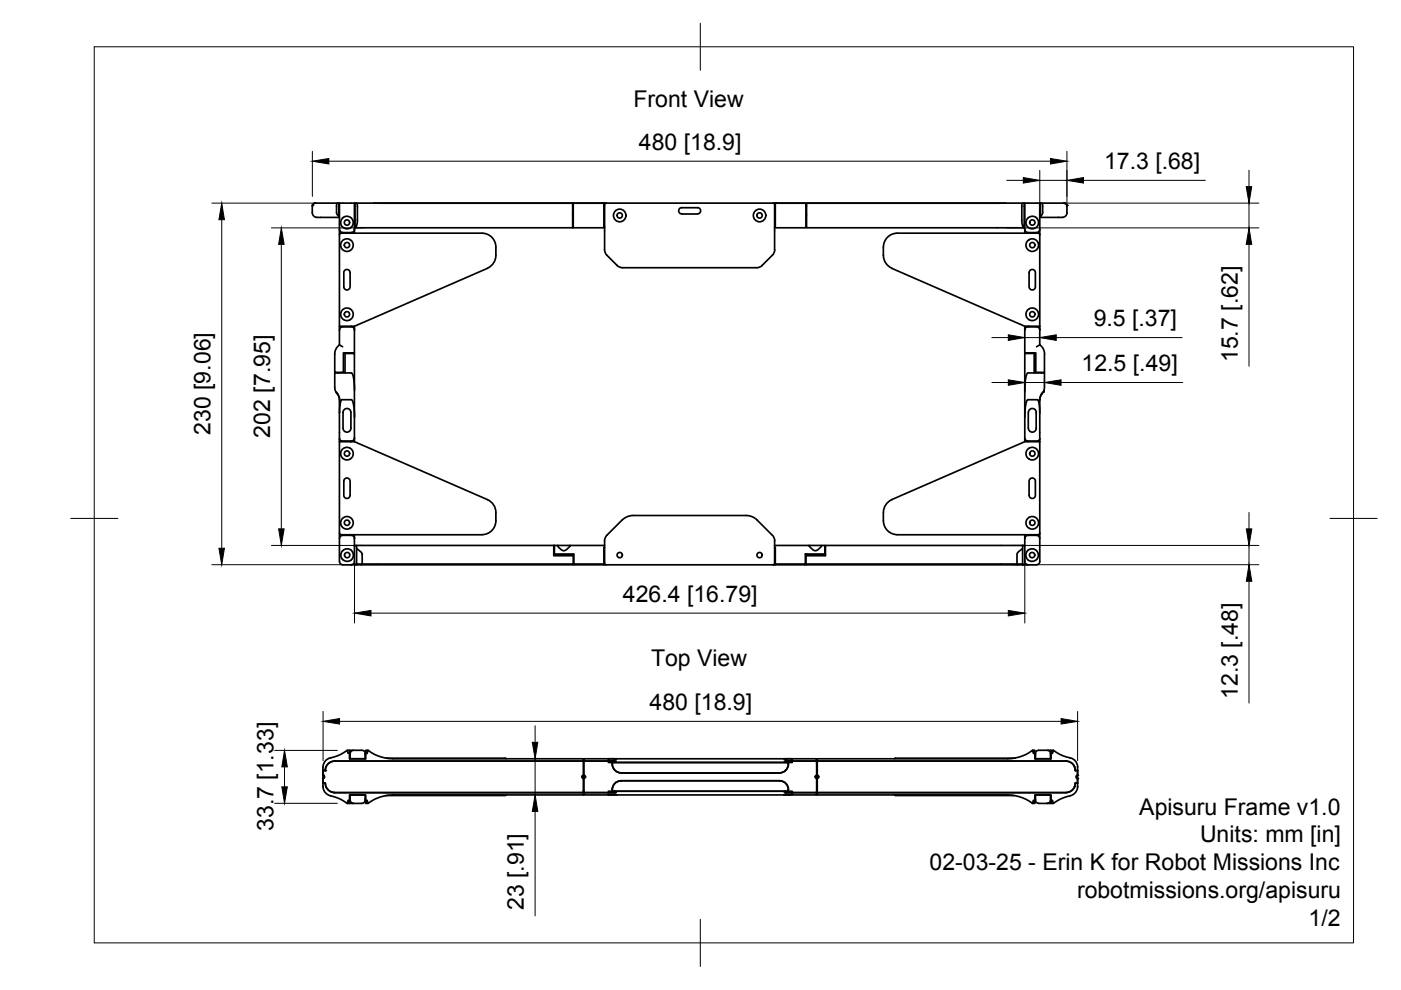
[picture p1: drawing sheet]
<svg xmlns="http://www.w3.org/2000/svg" width="297mm" height="210mm" viewBox="0 0 297 210" stroke-linecap="round" stroke-linejoin="round" font-family="sans-serif">
<!-- layer: Visible -->
<g fill="none" stroke="#000" stroke-width=".36">
<path d="M66.2 43.7v1.4a1.29 1.29 0 0 0 1.5 1h4.1v-.3M66.2 43.5h.1M66.9 43.1l-.4 .1-.3 .3M71.5 43.1h.3v2.7l-.3-.3-.1-.4zM71.6 43.1h-4a1.07 1.07 0 0 0-1.4 .6M71.8 43.1h.2M71.8 46.1h.2M72 43.1h3.1v6.3M72 43.1v30M72 49.8a.81 .81 0 0 1 1-.4h29.2a2.95 2.95 0 0 1 2.9 3M72 48.6a.67 .67 0 0 0 .7 .7h1.8a.7 .7 0 0 0 .7-.7M72.6 46.2a1.33 1.33 0 0 1 1.9 0 1.33 1.33 0 0 1 0 1.9 1.33 1.33 0 0 1-1.8 0"/>
<path d="M72.6 46.2a1.31 1.31 0 0 0 0 2M73.1 57.3a.67 .67 0 0 1 .7-.1 .67 .67 0 0 1 .4 .6v3a.67 .67 0 0 1-.6 .7 .67 .67 0 0 1-.7-.7v-3.1zM75.1 43.1h.2M75.6 43.1l.2 .5v3a1.84 1.84 0 0 1-.5 1.7v-5.2h4M79.3 43.1h42.1M105.1 52.4a4.4 4.4 0 0 1-.8 3.8l-.9 .7-27 11.7a5.3 5.3 0 0 1-3.5 .6h-.9M121.4 43.1v5.2h-46.3M121.4 45.6h.1M121.4 43.7h.1M121.5 43.1h6.1h-6.1v5.2h6.7M121.5 43.1h.1M127.6 43.1h.4z"/>
<path d="M128 43.1v5h.2M128 43.1h36.4M128.5 43.1l-.3 .3v9.9l.5 .8 2.7 2.5 .6 .2h28.4l1-.3 2.3-2.4M144.5 44h3.4M144.6 44a.68 .68 0 0 0-.7 .7 .68 .68 0 0 0 .6 .7h3.4a.67 .67 0 0 0 .6-.7 .67 .67 0 0 0-.6-.7M163.9 43.1l.4 .3M164.2 43.4v9.6M164.3 52.9l-.2 .7-.3 .5M164.4 43.1h.5zM164.4 43.1v5h-.2M170.9 43.1h-6h6v5.2h-6.7M170.9 45.6h.1"/>
<path d="M170.9 43.7h.1M187.3 52.4v1.8M187.3 54.1a3.1 3.1 0 0 0 1.8 2.8l26.9 11.7a5.3 5.3 0 0 0 3.5 .6h1M213.1 43.1h-42.1M213.1 43.1h-42.1v5.2h46.3M213.1 43.1h4.2M216.9 43.1l-.3 .5v3a1.84 1.84 0 0 0 .5 1.7v-5.2M218.4 57.3a.65 .65 0 0 1 .7-.1 .65 .65 0 0 1 .4 .6v3a.67 .67 0 0 1-.6 .7 .67 .67 0 0 1-.7-.7v-3zM219.8 46.2a1.31 1.31 0 0 1 0 2M219.8 46.2a1.34 1.34 0 0 0-1.9 0 1.34 1.34 0 0 0 0 1.9 1.34 1.34 0 0 0 1.9 0M220.5 49.8a.85 .85 0 0 0-1.1-.4h-29.1a2.95 2.95 0 0 0-3 3M220.5 48.6a.67 .67 0 0 1-.7 .7h-1.9a.71 .71 0 0 1-.6-.7"/>
<path d="M220.5 43.1h-3.2v6.3M220.5 43.1h.1M220.5 46.1h.1M220.5 43.1v30M220.9 43.1h3.9a1.1 1.1 0 0 1 1.4 .6v1.4a1.3 1.3 0 0 1-1.5 1h-4.1v-.3l.3-.3 .2-.4v-1.6l-.2-.4h-.3v2.7M225.5 43.1h.1M225.6 43.1h.1M225.7 43.1l.5 .4M226.2 43.5h.1M72 73.1l.6 .4M72.6 69.3h1.9M72.7 69.3a.67 .67 0 0 0-.7 .7"/>
<path d="M73.2 79.1v-4.2h1.9v18M74.5 69.3a.67 .67 0 0 1 .7 .7M75.1 69.2v5.6h-2.3v4.1h-1.8v-2a4.5 4.5 0 0 1 .3-3.1l.7-.7M217.3 69.2v5.6h2.3v4.1h1.8v-2a4.3 4.3 0 0 0-.3-3.1l-.6-.7M217.9 69.3h1.9M217.9 69.3a.67 .67 0 0 0-.6 .7M219.3 79.1v-4.2h-2v18.8M219.8 69.3a.67 .67 0 0 1 .7 .7M220.5 73.1l-.7 .4M71.2 83.1h.1a2.46 2.46 0 0 1 .7 1.7M72 84.8v8.2M72 93.7h.3a6.9 6.9 0 0 1 4.4 .6l26.7 11.6a2.95 2.95 0 0 1 1.7 2.8 4.1 4.1 0 0 1-1.1 4l-1.1 .6-.7 .1h-29.2a.79 .79 0 0 1-1-.4"/>
<path d="M72 93v20M72 93l.2 .4 .3 .1M72 87.5a3.9 3.9 0 0 1 .5-2.8h2a4.1 4.1 0 0 1 .6 2.9l.1 .9M73 86.9a.84 .84 0 0 1 .9-.2 .84 .84 0 0 1 .5 .8v3.3a.84 .84 0 0 1-.8 .8 .84 .84 0 0 1-.9-.8v-3.4zM75.1 92.9v.8M75.2 92.8a.67 .67 0 0 1-.7 .7h-2M75.2 82.8l-.2-2.3a1.74 1.74 0 0 0-.5-1.4h-3.5v3.3l.2 .7 .7 1 .1 .7M217.3 82.8l.1-2.3a1.74 1.74 0 0 1 .5-1.4h3.5v3.3l-.2 .7-.6 1-.1 .7M217.3 92.8a.67 .67 0 0 0 .6 .7h2M218 87.5v3.3M218 87.4a.84 .84 0 0 1 .9-.8 .84 .84 0 0 1 .8 .8v3.4a.83 .83 0 0 1-.8 .8 .83 .83 0 0 1-.9-.8M220 84.8h-2.2l-.4 1.3-.1 2.4"/>
<path d="M220.1 84.8l.2 1 .2 1.7M220.5 93.7h-.4a6.9 6.9 0 0 0-4.4 .6l-26.6 11.6a3 3 0 0 0-1.8 2.8M220.5 93l-.3 .4-.2 .1M220.5 93v20M221.2 83.1h-.1a2.47 2.47 0 0 0-.6 1.6v8.3M72 113v6.1M72 119.1a.67 .67 0 0 0 .7 .6l1.8 .1M72 114.2a.67 .67 0 0 1 .6-.7h1.9a.67 .67 0 0 1 .7 .7M73 101.6a.68 .68 0 0 1 .8-.2 .68 .68 0 0 1 .4 .6v3a.67 .67 0 0 1-.6 .7 .67 .67 0 0 1-.7-.7zM74.5 116.7a1.34 1.34 0 0 0-2.2 .4 1.34 1.34 0 0 0 1.2 1.9 1.34 1.34 0 0 0 1.3-1.8l-.3-.5M74.9 119.6h.4l.1 .2M75.1 115.8l.2-.2h42.1v2.2h4.1"/>
<path d="M75.1 113.4v5.7M75.2 119.1a.67 .67 0 0 1-.7 .6M75.6 115.6v4.2M75.6 116.3l.9 .7 .3 .5v2.1h-1.2M76.8 119.6l-.2 .2M76.8 119.6h44.7M117.4 117.6h4.1v2.2h-47M118.3 115.6h2.5M128 119.6v.2h36.4M128 119.6h-6.3l.1 .2h6.2M128.2 116.1h-.2v3.5M128.2 115.6h-7.4l-.1 .3a1.43 1.43 0 0 1-1.5 .8l-.7-.6-.2-.5h-.8v1.9h4.2v2.1"/>
<path d="M163.7 113.5l-3.2-3.2a3.3 3.3 0 0 0-2.3-1h-24a3.4 3.4 0 0 0-2.3 1l-3.2 3.2-.4 .5-.1 .7v4.7l.3 .3M163.8 113.5l.3 .5 .2 .7M164.2 116.1h.2v3.7h6.2l.2-.2h-6.4M164.2 115.6h7.4l.1 .3a1.43 1.43 0 0 0 1.5 .8l.7-.6 .3-.5h.7v1.9h-4.1v2.1M164.2 114.7v4.7M164.3 119.4l-.4 .3M170.9 119.7v.1M170.9 119.8h46.1M171.6 115.6h2.6M175 117.6h-4.1v2.1M187.3 108.7v1.7M187.3 110.4a2.95 2.95 0 0 0 3 3h29.1a.82 .82 0 0 0 1.1-.4"/>
<path d="M216.8 115.6v4.2M216.8 119.6h-1.2l.2 .2M216.8 116.3l-1.2 1.1v2.2h-44.7M216.8 115.6h-41.8v2.2h-4.1M216.8 115.6l.5 .2M217.3 119.1a.67 .67 0 0 0 .6 .6M217.3 114.2a.67 .67 0 0 1 .6-.7h1.9a.67 .67 0 0 1 .7 .7M217.3 113.4v5.7M217.5 119.6h-.4l-.1 .2h.9M217.9 116.7a1.34 1.34 0 0 1 2.2 .6 1.34 1.34 0 0 1-1.4 1.7 1.34 1.34 0 0 1-1-2.1l.2-.2M218.3 101.6a.66 .66 0 0 1 .8-.2 .66 .66 0 0 1 .4 .6v3a.67 .67 0 0 1-.6 .7 .67 .67 0 0 1-.7-.7v-3zM220.5 113v6.1"/>
<path d="M220.5 119.1a.67 .67 0 0 1-.7 .6l-1.9 .1M73.6 159.1l.2 .7M74.1 159.1h2.7a.67 .67 0 0 1 .6 .6M74.2 159.8v1.1M74.9 159.1a.67 .67 0 0 0-.6 .6M77.4 159.8v1.1M77.4 160h.1M77.8 159.8l.2-.7h-.5v1.8h-3.4v-1.8h-.5l-1.3 .8-1.5 .6a2.56 2.56 0 0 0-2.3 3.3v3M78 159.1a8.8 8.8 0 0 0 5.3 1.8h40.4v.5M218.9 159.1a8.8 8.8 0 0 1-5.3 1.8h-40.3v.5M219.1 159.8l-.2-.7h.5v1.8h3.4v-1.8h.5l1.4 .8 2.2 .8M219.6 159.9l-.2 .1"/>
<path d="M222 159.1a.67 .67 0 0 1 .7 .6v1.2M222.8 159.1h-2.6a.67 .67 0 0 0-.7 .6v1.2M223.3 159.1l-.2 .7M68.5 163.4h.5M68.5 166h.1a.39 .39 0 0 1 .4 .2 .39 .39 0 0 1 0 .4 2.05 2.05 0 0 0 2 1.4M68.5 166.8a2.23 2.23 0 0 0 2.3 2.1l1.5 .6 1.3 .8M68.5 163.4v1l.3 .2-.1 .4-.2 .1v.9M68.5 166h.5l.1 .9M68.5 166h.1M68.5 163.4h.1M69 163.4h-.5M69.1 162.6l-.1 .8"/>
<path d="M71 161.4h52.7M71 161.4a1.93 1.93 0 0 0-2 2M73.8 169.7l-.2 .6h.5v-1.8h3.4v1.8h.5l-.2-.6M74.1 170.3h2.7M74.2 169.7v-1.2h3.2v1.2M74.3 169.7a.67 .67 0 0 0 .6 .6M77.4 169.7a.67 .67 0 0 1-.6 .6M77.5 169.4l-.1 .1M81.9 160.8h25.2l.2 .1M107.3 168.5l-.3 .2h-25.1M123.3 164.7h.8M123.7 165.1v3h-52.7h52.7v.4h-40.4l-2.4 .4a7.8 7.8 0 0 0-2.9 1.4"/>
<path d="M123.7 167.7h.1M123.7 161.4v3.3M123.7 164.4a.33 .33 0 0 0-.3 .3 .33 .33 0 0 0 .3 .3M123.8 165.1v3h6v-.7v.4M123.8 164.4v.3M123.8 164.4a.33 .33 0 0 1 .3 .3 .33 .33 0 0 1-.3 .3M129 161.7h39M129 167.8h39M129.8 161.4h-6v-.5h6.5v.5h-.5v.3h.5v-.3M129.8 167.8h.5v.3h-.5zM129.8 168.1h-6v.4h6.5v-.4M129.8 167.4a1.87 1.87 0 0 1 1.9-1.9h33.6a1.87 1.87 0 0 1 1.9 1.9"/>
<path d="M129.8 161.4a2.04 2.04 0 0 0 1.9 2.5h33.6a1.87 1.87 0 0 0 1.9-1.9M129.8 161.4h-6v3M130.6 168.5h.2M130.7 168.1h-1.7v.4h37.2M130.8 160.9h-.2M166.2 160.9h1.8v.5h-1.7M166.2 160.9h-37.2v.5h1.7M166.2 160.9h.2M166.3 168.1h1.7v.4h-1.8M166.4 168.5h-.2M166.6 161.4h.5v.3h-.5zM166.6 161.4v-.5h6.5v.5h-6"/>
<path d="M166.6 168.1v-.3h.5v.3h-.5v.4h6.5v-.4h-6M167.1 161.4h6l.1 3a.33 .33 0 0 0-.4 .3 .33 .33 0 0 0 .4 .3M167.1 161.4v.6M167.1 167.4v.7M172.8 164.7h.8M173.1 164.7v3.4h-6M173.1 161.7h.2M173.3 161.4h52.7a1.98 1.98 0 0 1 1.8 1.2M173.3 161.4v3a.33 .33 0 0 1 .3 .3 .33 .33 0 0 1-.3 .3M173.3 164.7v3.4h52.7h-52.7v.4h40.3l2.4 .4a7.8 7.8 0 0 1 2.9 1.4M189.6 168.5l.3 .2h25.2M213.6 161.4h1.8"/>
<path d="M215.1 160.8h-25.2l-.3 .1M219.1 169.7l-.2 .6h.5v-1.8h3.4v1.8h.5l-.2-.6M219.4 169.4h.2M220.2 170.3h2.6M220.2 170.3a.67 .67 0 0 1-.7-.6v-1.2h3.2v1.2a.67 .67 0 0 1-.7 .6M226.9 168.7l-2.2 .8-1.4 .8M226.9 160.7a2.33 2.33 0 0 1 1.6 2.9v3.2M227.8 162.6l.1 .3a.36 .36 0 0 0 .1 .5 .36 .36 0 0 0 .5 0M227.8 162.6l.2 .8h.5M227.8 166.8a1.98 1.98 0 0 1-1.8 1.2M228.5 166h-.5l-.2 .9M228.5 163.4v1l-.4 .2 .1 .4 .3 .1v.9"/>
<path d="M228.5 163.4h.1M228.5 166h.1M228.5 166.8a1.98 1.98 0 0 1-1.6 1.9M228.5 166h-.2a.39 .39 0 0 0-.4 .2 .39 .39 0 0 0 0 .4l-.1 .3"/>
<circle cx="73.6" cy="52" r="1.33"/>
<circle cx="73.6" cy="47.2" r=".56"/>
<circle cx="73.6" cy="52" r=".56"/>
<circle cx="131.4" cy="45.7" r="1.33"/>
<circle cx="131.4" cy="45.7" r=".56"/>
<circle cx="161" cy="45.7" r="1.33"/>
<circle cx="161" cy="45.7" r=".56"/>
<circle cx="218.9" cy="52" r="1.33"/>
<circle cx="218.9" cy="52" r=".56"/>
<circle cx="218.9" cy="47.2" r=".56"/>
<circle cx="73.6" cy="66.6" r="1.33"/>
<circle cx="73.6" cy="66.6" r=".56"/>
<circle cx="218.9" cy="66.6" r="1.33"/>
<circle cx="218.9" cy="66.6" r=".56"/>
<circle cx="73.6" cy="96.2" r="1.33"/>
<circle cx="73.6" cy="96.2" r=".56"/>
<circle cx="218.9" cy="96.2" r="1.33"/>
<circle cx="218.9" cy="96.2" r=".56"/>
<circle cx="73.6" cy="110.8" r="1.33"/>
<circle cx="73.6" cy="110.8" r=".56"/>
<circle cx="73.6" cy="117.7" r=".56"/>
<circle cx="131.4" cy="117.7" r=".56"/>
<circle cx="161" cy="117.7" r=".56"/>
<circle cx="218.8" cy="117.7" r=".56"/>
<circle cx="218.9" cy="110.8" r="1.33"/>
<circle cx="218.9" cy="110.8" r=".56"/>
</g>
<g fill="#000">
<circle cx="66.2" cy="43.5" r=".18"/>
<circle cx="127.6" cy="43.1" r=".18"/>
<circle cx="225.7" cy="43.1" r=".18"/>
<circle cx="226.2" cy="43.5" r=".18"/>
<circle cx="170.8" cy="117.5" r=".18"/>
<circle cx="68.5" cy="164.4" r=".18"/>
<circle cx="69" cy="163.4" r=".18"/>
<circle cx="123.8" cy="168.1" r=".18"/>
<circle cx="123.8" cy="161.4" r=".18"/>
<circle cx="129" cy="168.1" r=".18"/>
<circle cx="129" cy="161.4" r=".18"/>
<circle cx="168" cy="168.1" r=".18"/>
<circle cx="173.1" cy="161.4" r=".18"/>
<circle cx="173.1" cy="168.1" r=".18"/>
<circle cx="228" cy="166" r=".18"/>
<circle cx="228.5" cy="165.1" r=".18"/>
<circle cx="228.5" cy="164.4" r=".18"/>
</g>
<!-- layer: BORDER -->
<path d="M20 9.9h267v190h-267zM148.5 4.9v10M15 109.9h10M282 109.9h10M148.5 194.9v10" fill="none" stroke="#000" stroke-width=".21"/>
<!-- layer: FD_Dimensions -->
<g fill="none" stroke="#000" stroke-width=".21">
<path d="M66.2 32.1v9.5M69.7 34.2h153M213.4 38.2h3.6M220.5 36.1v8.8M220.5 38.2h5.7M226.2 32.1v10.9M229.7 38.2h25.9M264.8 36.1v3.5M44.9 43.1h22M47 46.6v69.6M57.6 48.3h19.4M59.6 51.8v60.3"/>
<path d="M213.5 48.3h53.4M225.8 43.1h41.1M264.8 43.1v5.2M264.8 51.8v25.9M210.3 71.6h3.5M217.3 69.5v.2M217.3 71.6h3.2M220.5 69.5v.2M223.9 71.6h26.7M210.3 81.1h3.5M217.3 80.5v2.7M217.3 81.1h4.1"/>
<path d="M221.4 80.5v2.7M225 81.1h25.8M44.9 119.7h29.6M57.6 115.6h19.4M75.2 116.7v15.4M214.4 119.7h52.5M214.4 115.6h52.5M217.3 116.7v15.4M264.8 108.6v3.5M264.8 115.6v4.1M78.7 130h135.1M264.8 123.2v25.9"/>
<path d="M58.2 159.1h13.3M68.5 150.8v10.5M72 152.9h153M113.5 153.9v3.5M228.5 150.8v10.5M58.2 170.3h13.3M60.3 162.6v4.2M113.5 160.9v7.6M113.5 172v22.2"/>
</g>
<g fill="#000" stroke="#000" stroke-width=".21">
<path d="M66.2 34.2l3.5-.6v1.2zM217 37.6l3.5 .6-3.5 .6zM222.7 33.6l3.5 .6-3.5 .6zM226.2 38.2l3.5-.6v1.2zM264.2 39.6h1.2l-.6 3.5zM47 43.1l.6 3.5h-1.2zM59.6 48.3l.6 3.5h-1.1zM264.8 48.3l.6 3.5h-1.2zM213.8 71l3.5 .6-3.5 .6zM220.5 71.6l3.4-.6v1.2zM213.8 80.5l3.5 .6-3.5 .6zM221.4 81.1l3.6-.6v1.2z"/>
<path d="M46.4 116.2h1.2l-.6 3.5zM59.1 112.1h1.1l-.6 3.5zM264.2 112.1h1.2l-.6 3.5zM75.2 130l3.5-.6v1.2zM213.8 129.4l3.5 .6-3.5 .6zM264.8 119.7l.6 3.5h-1.2zM68.5 152.9l3.5-.5v1.1zM112.9 157.4h1.1l-.5 3.5zM225 152.4l3.5 .5-3.5 .6zM60.3 159.1l.6 3.5h-1.1zM59.8 166.8h1.1l-.6 3.5zM113.5 168.5l.5 3.5h-1.1z"/>
</g>
<g font-size="4.9">
<text x="134.3" y="22.7">Front View</text>
<text x="135.5" y="31.8">480 [18.9]</text>
<text x="234.1" y="35.9">17.3 [.68]</text>
<text x="231.9" y="69.2">9.5 [.37]</text>
<text x="262.4" y="76.8" transform="rotate(-90 262.4 76.8)">15.7 [.62]</text>
<text x="229.3" y="78.7">12.5 [.49]</text>
<text x="44.6" y="92.2" transform="rotate(-90 44.6 92.2)">230 [9.06]</text>
<text x="57.3" y="92.8" transform="rotate(-90 57.3 92.8)">202 [7.95]</text>
<text x="132.1" y="127.6">426.4 [16.79]</text>
<text x="138" y="141.2">Top View</text>
<text x="262.4" y="148.2" transform="rotate(-90 262.4 148.2)">12.3 [.48]</text>
<text x="137.7" y="150.6">480 [18.9]</text>
<text x="241.6" y="172.7">Apisuru Frame v1.0</text>
<text x="58" y="176.2" transform="rotate(-90 58 176.2)">33.7 [1.33]</text>
<text x="254.4" y="178.6">Units: mm [in]</text>
<text x="197.1" y="184.5">02-03-25 - Erin K for Robot Missions Inc</text>
<text x="228.3" y="190.3">robotmissions.org/apisuru</text>
<text x="111.1" y="192.9" transform="rotate(-90 111.1 192.9)">23 [.91]</text>
<text x="277.5" y="196.2">1/2</text>
</g>
</svg>
